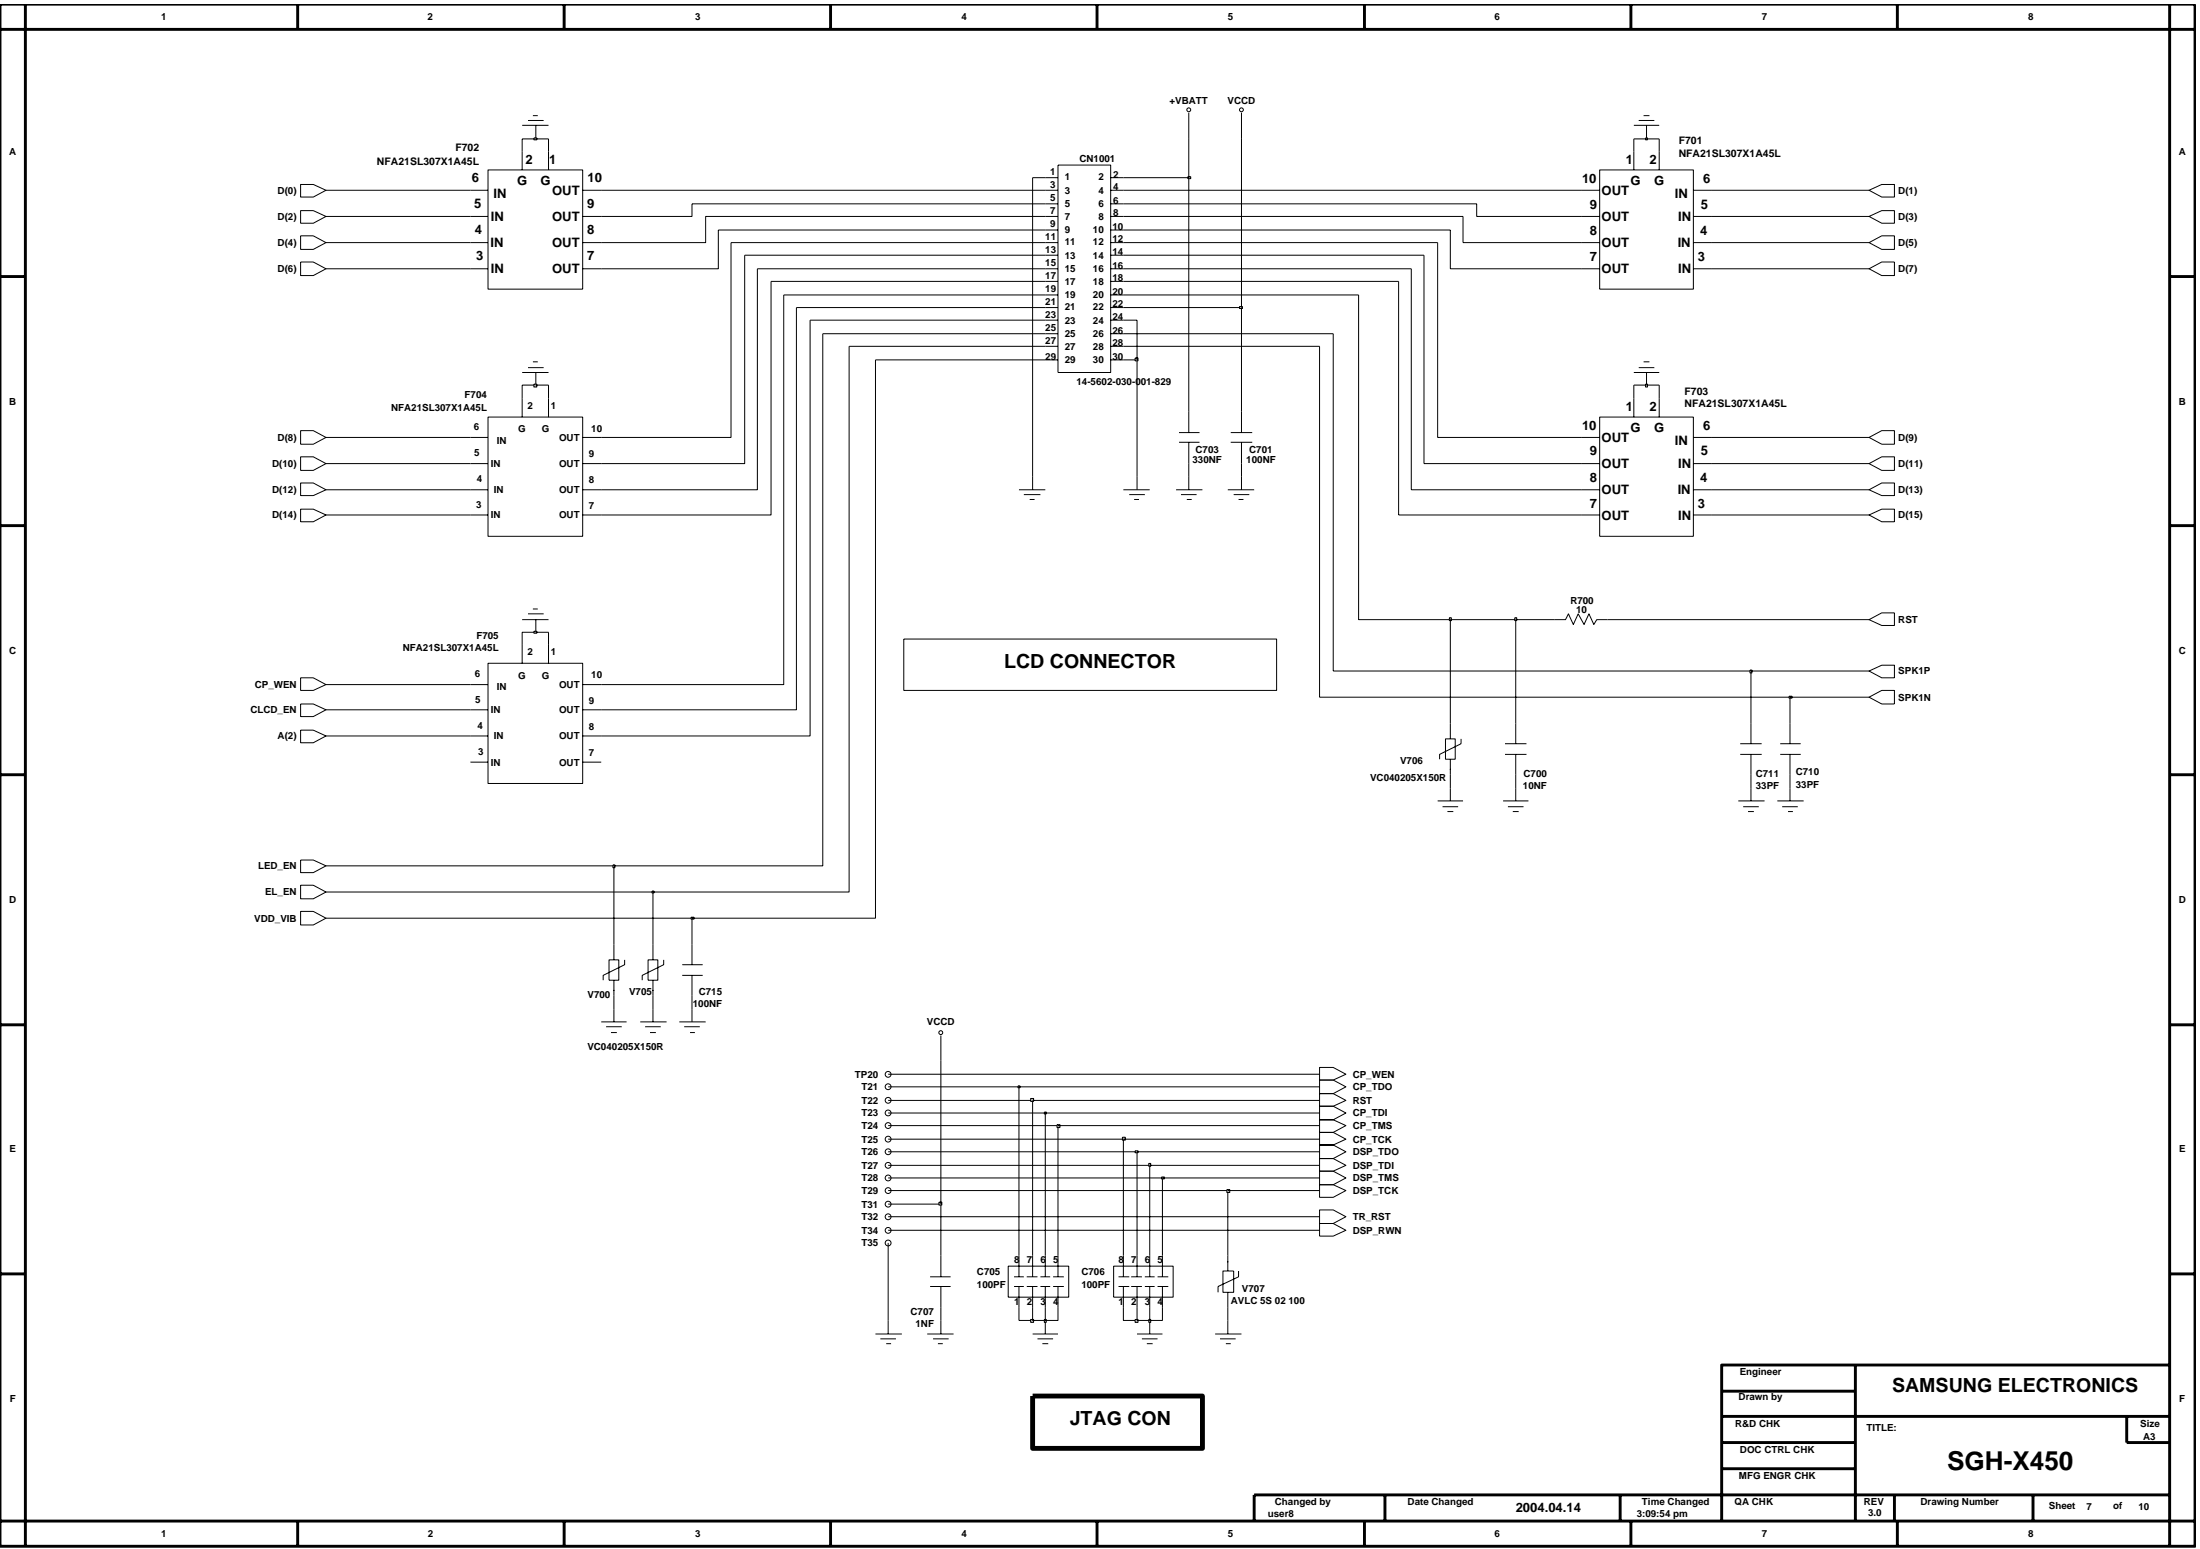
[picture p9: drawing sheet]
<svg xmlns="http://www.w3.org/2000/svg" width="192mm" height="135mm" viewBox="0 0 192 135" stroke-linecap="round" stroke-linejoin="round" font-family="sans-serif">
<g fill="none" stroke="#000" stroke-width=".09">
<path d="M26.2 16.1h1.1l1.1 .5-1.1 .6h-1.1zM26.2 18.4h1.1l1.1 .5-1.1 .6h-1.1zM41 16.6h1.6M41 18.9h1.6M42.6 14.8h8.2v10.4h-8.2zM45.5 13.2v1.6M45.5 10.9h2.3M46.1 10.5h1.3M46.5 10.1h.4M46.7 10.9v1.2M47.8 13.2v1.6M50.8 16.6h1.6"/>
<path d="M50.8 18.9h1.6M91.2 17.8h1.1M91.2 16.6h1.1M91.2 15.5h1.1M91.2 18.9h1.1M92.3 14.4h4.6v18.1h-4.6zM96.9 17.8h1.1M96.9 16.6h1.1M96.9 15.5h1.1M96.9 18.9h1.1M103.7 9.8v2.3M108.3 9.8v2.3"/>
<path d="M137.9 16.6h1.6M137.9 18.9h1.6M139.5 14.8h8.2v10.4h-8.2zM142.5 13.2v1.6M142.5 10.9h2.2M142.9 10.5h1.4M143.4 10.1h.5M143.6 10.9v1.2M144.7 13.2v1.6M147.7 16.6h1.6M147.7 18.9h1.6M163 18.9l1.1-.5h1.2v1.1h-1.2z"/>
<path d="M163 16.6l1.1-.5h1.2v1.1h-1.2zM26.2 39.8h1.1l1.1 .6-1.1 .6h-1.1zM26.2 20.6h1.1l1.1 .6-1.1 .6h-1.1zM26.2 37.6h1.1l1.1 .6-1.1 .5h-1.1zM26.2 22.9h1.1l1.1 .5-1.1 .6h-1.1zM41 21.2h1.6M41 23.4h1.6M41 38.2h1.6M42.6 36.4h8.2v10.4h-8.2zM45.5 34.8v1.6M45.5 32.5h2.3M46.1 32.1h1.3"/>
<path d="M46.5 31.6h.4M46.7 32.5v1.1M47.8 34.8v1.6M50.8 21.2h1.6M50.8 23.4h1.6M50.8 38.2h1.6M91.2 22.3h1.1M91.2 21.2h1.1M91.2 24.5h1.1M91.2 20.1h1.1M91.2 25.7h1.1M91.2 26.8h1.1"/>
<path d="M91.2 27.9h1.1M91.2 30.2h1.1M91.2 29.1h1.1M91.2 31.4h1.1M91.2 23.4h1.1M96.9 22.3h1.1M96.9 21.2h1.1M96.9 24.5h1.1M96.9 20.1h1.1M96.9 25.7h1.1M96.9 26.8h1.1M96.9 27.9h1.1"/>
<path d="M96.9 30.2h1.1M96.9 29.1h1.1M96.9 31.4h1.1M96.9 23.4h1.1M102.8 38.6h1.8M102.8 37.7h1.8M103.7 35.9v1.8M103.7 38.6v1.8M107.4 38.6h1.8M107.4 37.7h1.8M108.3 35.9v1.8M108.3 38.6v1.8"/>
<path d="M137.9 21.2h1.6M137.9 23.4h1.6M137.9 38.2h1.6M139.5 36.4h8.2v10.4h-8.2zM142.5 32.5h2.2M142.5 34.8v1.6M142.9 32.1h1.4M143.4 31.6h.5M143.6 32.5v1.1M144.7 34.8v1.6M147.7 21.2h1.6M147.7 23.4h1.6"/>
<path d="M147.7 38.2h1.6M163 21.2l1.1-.6h1.2v1.2h-1.2zM163 23.4l1.1-.5h1.2v1.1h-1.2zM163 38.2l1.1-.6h1.2v1.1h-1.2zM26.2 44.4h1.1l1.1 .5-1.1 .6h-1.1zM26.2 42.1h1.1l1.1 .6-1.1 .5h-1.1zM26.2 59.1h1.1l1.1 .6-1.1 .5h-1.1zM41 42.7h1.6M41 59.7h1.6M41 40.4h1.6M41 44.9h1.6M42.6 57.9h8.2v10.4h-8.2z"/>
<path d="M45.5 56.2v1.7M45.5 54.1h2.3M46.1 53.5h1.3M46.5 53.1h.4M46.7 54.1v1M47.8 56.2v1.7M50.8 42.7h1.6M50.8 59.7h1.6M50.8 40.4h1.6M50.8 44.9h1.6M88.9 42.7h2.3M89.3 43.1h1.5"/>
<path d="M89.8 43.6h.4M90.1 41.5v1.2M98 42.7h2.3M98.5 43.1h1.4M98.9 43.6h.5M99.2 41.5v1.2M102.6 42.7h2.3M103 43.1h1.4M103.5 43.6h.5M103.7 41.5v1.2M107.1 42.7h2.3M107.6 43.1h1.4"/>
<path d="M108 43.6h.5M108.3 41.5v1.2M135.6 54.1h1l.2-.6 .4 1 .5-1 .5 1 .4-1 .4 1 .3-.4h.9M137.9 42.7h1.6M137.9 40.4h1.6M137.9 44.9h1.6M147.7 42.7h1.6M147.7 40.4h1.6M147.7 44.9h1.6M163 42.7l1.1-.6h1.2v1.1h-1.2zM163 40.4l1.1-.6h1.2v1.2h-1.2zM163 44.9l1.1-.5h1.2v1.1h-1.2z"/>
<path d="M163 58.5l1.1-.5h1.2v1.1h-1.2zM163 54.1l1.1-.6h1.2v1.1h-1.2zM26.2 63.7h1.1l1.1 .5-1.1 .6h-1.1zM26.2 77.2h1.1l1.1 .6-1.1 .6h-1.1zM26.2 79.5h1.1l1.1 .6-1.1 .6h-1.1zM26.2 75h1.1l1.1 .5-1.1 .6h-1.1zM26.2 61.4h1.1l1.1 .5-1.1 .6h-1.1zM41 61.9h1.6M41 66.5h1.6M41 64.2h1.6M50.8 61.9h1.6M50.8 66.5h1.6"/>
<path d="M50.8 64.2h1.6M125.4 69.9h2.2M125.8 70.4h1.4M126.1 64.4h.8v1.8h-.8zM126.3 70.8h.5M126.5 63.1v1.3M126.5 66.2v1.4M126.5 68.8v1.1M127.5 64.4v.5l-1.9 .9v.4M131.1 69.9h2.2M131.3 65.8h1.9M131.3 64.9h1.9"/>
<path d="M131.5 70.4h1.4M132 70.8h.5M132.2 63.1v1.8M132.2 65.8v1.8M132.2 68.8v1.1M151.6 69.9h2.3M151.8 65.8h1.9M151.8 64.9h1.9M152.1 70.4h1.3M152.5 70.8h.5M152.7 63.1v1.8M152.7 65.8v1.8"/>
<path d="M152.7 68.8v1.1M155 69.9h2.3M155.3 65.8h1.8M155.3 64.9h1.8M155.5 70.4h1.3M156 70.8h.4M156.1 63.1v1.8M156.1 65.8v1.8M156.1 68.8v1.1M163 60.8l1.1-.6h1.2v1.2h-1.2zM52.4 89.1h2.3M52.9 89.6h1.3"/>
<path d="M53.1 83.7h.9v1.8h-.9zM53.3 90.1h.5M53.6 82.4v1.3M53.6 85.5v1.4M53.6 88v1.1M54.5 83.7v.4l-1.9 1v.4M55.9 89.1h2.3M56.3 89.6h1.3M56.5 83.7h.9v1.8h-.9zM56.7 90.1h.5M57 82.4v1.3M57 85.5v1.4"/>
<path d="M57 88v1.1M57.9 83.7v.4l-1.9 1v.4M59.3 89.1h2.3M59.5 85.1h1.8M59.5 84.1h1.8M59.7 89.6h1.3M60.2 90.1h.4M60.4 82.4v1.7M60.4 85.1v1.8M60.4 88v1.1M82.1 90.3v2.2M115.1 97.7h1.2l1.1 .5-1.1 .6h-1.2z"/>
<path d="M115.1 96.5h1.2l1.1 .6-1.1 .6h-1.2zM115.1 94.2h1.2l1.1 .6-1.1 .6h-1.2zM115.1 99.9h1.2l1.1 .6-1.1 .6h-1.2zM115.1 98.8h1.2l1.1 .6-1.1 .5h-1.2zM115.1 93.1h1.2l1.1 .6-1.1 .5h-1.2zM115.1 95.4h1.2l1.1 .6-1.1 .5h-1.2zM76.4 116.4h2.3M76.8 116.8h1.4M77.3 117.2h.4M77.5 108.4v8M80.9 116.4h2.3M81.1 112.2h1.8"/>
<path d="M81.1 111.4h1.8M81.4 116.8h1.4M81.8 117.2h.4M82.1 109.5v1.9M82.1 112.2v4.2M87.9 110.4h5.3v2.7h-5.3zM88.5 112.2h.8M88.5 111.4h.8M88.9 109.5v1.9M88.9 112.2v3h1.2M89.6 112.2h.9M89.6 111.4h.9"/>
<path d="M90.1 116.4h2.2M90.1 109.5v1.9M90.1 112.2v1.9M90.5 116.8h1.4M90.8 112.2h.8M90.8 111.4h.8M90.9 117.2h.5M91.2 109.5v1.9M91.2 112.2v1.9M91.2 115.2v1.2M91.9 112.2h.9M91.9 111.4h.9"/>
<path d="M92.3 109.5v1.9M92.3 112.2v1.9M97.1 110.4h5.2v2.7h-5.2zM97.6 112.2h.9M97.6 111.4h.9M98 109.5v1.9M98 112.2v1.9M98.7 112.2h.9M98.7 111.4h.9M99.2 116.4h2.2M99.2 109.5v1.9M99.2 112.2v1.9"/>
<path d="M99.6 116.8h1.4M99.9 112.2h.8M99.9 111.4h.8M100 117.2h.5M100.3 109.5v1.9M100.3 112.2v1.9M100.3 115.2v1.2M101 112.2h.9M101 111.4h.9M101.4 109.5v1.9M101.4 112.2v1.9M106 116.4h2.3"/>
<path d="M106.4 116.8h1.4M106.7 110.9h.9v1.8h-.9zM106.9 117.2h.5M107.1 109.5v1.4M107.1 112.7v1.4M107.1 115.2v1.2M108 110.9v.5l-1.7 .8v.5M115.1 102.2h1.2l1.1 .5-1.1 .6h-1.2zM115.1 101.1h1.2l1.1 .5-1.1 .6h-1.2zM115.1 103.3h1.2l1.1 .5-1.1 .6h-1.2zM115.1 106.7h1.2l1.1 .6-1.1 .5h-1.2zM115.1 105.5h1.2l1.1 .6-1.1 .6h-1.2z"/>
<circle cx="103.7" cy="9.6" r=".17"/>
<circle cx="108.3" cy="9.6" r=".17"/>
<circle cx="77.5" cy="96" r=".25"/>
<circle cx="77.5" cy="97.1" r=".25"/>
<circle cx="77.5" cy="93.7" r=".25"/>
<circle cx="77.5" cy="98.2" r=".25"/>
<circle cx="77.5" cy="94.8" r=".25"/>
<circle cx="77.5" cy="99.4" r=".25"/>
<circle cx="82.1" cy="90.1" r=".17"/>
<circle cx="77.5" cy="106.1" r=".25"/>
<circle cx="77.5" cy="100.5" r=".25"/>
<circle cx="77.5" cy="105" r=".25"/>
<circle cx="77.5" cy="101.7" r=".25"/>
<circle cx="77.5" cy="102.8" r=".25"/>
<circle cx="77.5" cy="107.3" r=".25"/>
<circle cx="77.5" cy="103.9" r=".25"/>
<circle cx="77.5" cy="108.4" r=".25"/>
</g>
<path d="M89.9 115.1h.3v.2h-.3z" fill-rule="evenodd" fill="#c2c2c2"/>
<path d="M89.9 115.1h.3v.2h-.3zM90.1 114.1v1.1h1.1" fill="none" stroke="#000" stroke-width=".09"/>
<path d="M91.1 115.1h.2v.2h-.2z" fill-rule="evenodd" fill="#c2c2c2"/>
<path d="M91.1 115.1h.2v.2h-.2zM91.2 114.1v1.1h1.1v-1.1M98 114.1v1.1h1.2" fill="none" stroke="#000" stroke-width=".09"/>
<path d="M99 115.1h.3v.2h-.3z" fill-rule="evenodd" fill="#c2c2c2"/>
<path d="M99 115.1h.3v.2h-.3zM99.2 114.1v1.1h1.1" fill="none" stroke="#000" stroke-width=".09"/>
<path d="M100.2 115.1h.2v.2h-.2z" fill-rule="evenodd" fill="#c2c2c2"/>
<g fill="none" stroke="#000" stroke-width=".09">
<path d="M88.9 94.8v14.7M90.1 96v13.5M91.2 97.1v12.4M92.3 98.2v11.3M98 99.4v10.1M77.5 105h4.6v4.5M77.5 107.3h37.6M77.5 106.1h37.6M99.2 100.5v9M100.2 115.1h.2v.2h-.2zM100.3 114.1v1.1h1.1v-1.1M100.3 101.6v7.9"/>
<path d="M101.4 102.7v6.8M107.1 103.8v5.7M107.1 114.1v1.1"/>
</g>
<path d="M81.9 104.9h.3v.2h-.3z" fill-rule="evenodd" fill="#c2c2c2"/>
<path d="M82.1 92.5v12.5M77.5 103.8h29.6M81.9 104.9h.3v.2h-.3z" fill="none" stroke="#000" stroke-width=".09"/>
<path d="M107 103.8h.3v.2h-.3z" fill-rule="evenodd" fill="#c2c2c2"/>
<path d="M77.5 102.7h23.9M107 103.8h.3v.2h-.3zM107.1 103.8h8" fill="none" stroke="#000" stroke-width=".09"/>
<path d="M101.3 102.7h.3v.1h-.3z" fill-rule="evenodd" fill="#c2c2c2"/>
<path d="M77.5 101.6h22.8M101.3 102.7h.3v.1h-.3zM101.4 102.7h13.7" fill="none" stroke="#000" stroke-width=".09"/>
<path d="M100.2 101.5h.2v.2h-.2z" fill="#c2c2c2"/>
<path d="M77.5 100.5h21.7M100.2 101.5h.2v.2h-.2zM100.3 101.6h14.8" fill="none" stroke="#000" stroke-width=".09"/>
<path d="M99 100.4h.3v.1h-.3z" fill-rule="evenodd" fill="#c2c2c2"/>
<path d="M77.5 99.4h20.5M99 100.4h.3v.2h-.3zM99.2 100.5h15.9" fill="none" stroke="#000" stroke-width=".09"/>
<path d="M97.9 99.2h.3v.2h-.3z" fill-rule="evenodd" fill="#c2c2c2"/>
<path d="M77.5 98.2h14.8M97.9 99.2h.3v.3h-.3zM98 99.4h17.1" fill="none" stroke="#000" stroke-width=".09"/>
<path d="M92.2 98.1h.3v.2h-.3z" fill-rule="evenodd" fill="#c2c2c2"/>
<path d="M77.5 97.1h13.7M92.2 98.1h.3v.3h-.3zM92.3 98.2h22.8" fill="none" stroke="#000" stroke-width=".09"/>
<path d="M91.1 97h.2v.2h-.2z" fill-rule="evenodd" fill="#c2c2c2"/>
<path d="M77.5 96h12.6M91.1 97h.2v.2h-.2zM91.2 97.1h23.9" fill="none" stroke="#000" stroke-width=".09"/>
<path d="M89.9 95.8h.3v.3h-.3z" fill-rule="evenodd" fill="#c2c2c2"/>
<path d="M77.5 94.8h11.4M89.9 95.8h.3v.3h-.3zM90.1 96h25" fill="none" stroke="#000" stroke-width=".09"/>
<path d="M88.8 94.7h.2v.2h-.2z" fill-rule="evenodd" fill="#c2c2c2"/>
<path d="M53.6 75.5v6.9M57 77.8v4.6M28.4 80.1h32v2.3M53.6 86.9v1.1M57 86.9v1.1M60.4 86.9v1.1M77.5 93.7h37.6M88.8 94.7h.2v.2h-.2zM88.9 94.8h26.2" fill="none" stroke="#000" stroke-width=".09"/>
<path d="M60.3 80h.2v.2h-.2z" fill-rule="evenodd" fill="#c2c2c2"/>
<path d="M76.4 31.4v48.7h-16M28.4 77.8h28.6M60.3 80h.2v.2h-.2z" fill="none" stroke="#000" stroke-width=".09"/>
<path d="M56.9 77.7h.1v.2h-.1z" fill-rule="evenodd" fill="#c2c2c2"/>
<path d="M74.1 30.2v47.6h-17.1M28.4 75.5h25.2M56.9 77.7h.1v.2h-.1z" fill="none" stroke="#000" stroke-width=".09"/>
<path d="M53.5 75.4h.1v.3h-.1z" fill-rule="evenodd" fill="#c2c2c2"/>
<g fill="none" stroke="#000" stroke-width=".09">
<path d="M69.5 26.8v35.1h-17.1M70.7 27.9v36.3h-18.3M71.8 29.1v46.4h-18.2M115.1 30.2v30.6h41v2.3M126.5 54.1v9M132.2 54.1v9M152.7 58.5v4.6M28.4 64.2h12.6M28.4 61.9h12.6M53.5 75.4h.1v.3h-.1zM126.5 67.6v1.2M132.2 67.6v1.2"/>
<path d="M152.7 67.6v1.2M156.1 67.6v1.2"/>
</g>
<path d="M156.1 60.7h.2v.2h-.2z" fill-rule="evenodd" fill="#c2c2c2"/>
<path d="M68.4 25.7v34h-16M116.3 29.1v29.4h36.4M28.4 59.7h12.6M156.1 60.7h.2v.2h-.2zM156.1 60.8h6.9" fill="none" stroke="#000" stroke-width=".09"/>
<path d="M152.6 58.4h.2v.3h-.2z" fill-rule="evenodd" fill="#c2c2c2"/>
<path d="M46.7 55.1h-1.2v1.1M47.8 55.1v1.1M152.7 58.4h.1v.3h-.1zM152.7 58.5h10.3" fill="none" stroke="#000" stroke-width=".09"/>
<path d="M46.6 55.1h.2v.1h-.2z" fill-rule="evenodd" fill="#c2c2c2"/>
<path d="M118.5 25.7v28.4h8M46.6 55.1h.2v.1h-.2zM46.7 55.1h1.1" fill="none" stroke="#000" stroke-width=".09"/>
<path d="M126.4 53.9h.2v.2h-.2z" fill-rule="evenodd" fill="#c2c2c2"/>
<path d="M126.4 53.9h.2v.2h-.2zM126.5 54.1h5.7" fill="none" stroke="#000" stroke-width=".09"/>
<path d="M132.1 53.9h.2v.2h-.2z" fill-rule="evenodd" fill="#c2c2c2"/>
<g fill="none" stroke="#000" stroke-width=".09">
<path d="M90.1 15.5v26M103.7 15.5v20.4M28.4 38.2h12.6M46.7 33.6h-1.2v1.2M47.8 33.6v1.2M63.8 21.2v17h-11.4M65 22.3v18.1h-12.6M66.1 23.4v19.3h-13.7M67.3 24.5v20.4h-14.9M99.2 31.4v10.1M108.3 26.8v9.1M122 24.5v20.4h15.9"/>
<path d="M123.1 23.4v19.3h14.8M124.2 22.3v18.1h13.7M125.4 21.2v17h12.5M142.5 33.6v1.2M144.7 33.6v1.2M149.3 38.2h13.7M28.4 44.9h12.6M28.4 42.7h12.6M28.4 40.4h12.6M103.7 40.4v1.1M108.3 40.4v1.1M132.1 53.9h.2v.2h-.2z"/>
<path d="M132.2 54.1h3.4M140.2 54.1h22.8M149.3 44.9h13.7M149.3 42.7h13.7M149.3 40.4h13.7"/>
</g>
<path d="M46.6 33.5h.2v.2h-.2z" fill-rule="evenodd" fill="#c2c2c2"/>
<path d="M46.6 33.5h.2v.3h-.2zM46.7 33.6h1.1M142.5 33.6h1.1" fill="none" stroke="#000" stroke-width=".09"/>
<path d="M143.5 33.5h.2v.2h-.2z" fill-rule="evenodd" fill="#c2c2c2"/>
<path d="M76.4 31.4h14.8M98 31.4h1.2M143.5 33.5h.2v.3h-.2zM143.6 33.6h1.1" fill="none" stroke="#000" stroke-width=".09"/>
<path d="M99 31.2h.3v.3h-.3z" fill-rule="evenodd" fill="#c2c2c2"/>
<path d="M69.5 26.8h21.7M70.7 27.9h20.5M71.8 29.1h19.4M74.1 30.2h17.1M98 27.9h1.2v3.5M98 30.2h17.1M98 29.1h18.3M98 26.8h10.3M99 31.2h.3v.3h-.3z" fill="none" stroke="#000" stroke-width=".09"/>
<path d="M108.1 26.7h.3v.2h-.3z" fill-rule="evenodd" fill="#c2c2c2"/>
<g fill="none" stroke="#000" stroke-width=".09">
<path d="M28.4 18.9h12.6M28.4 16.6h12.6M52.4 16.6h38.8M90.1 15.5h1.1M91.2 18.9h-29.6v2.3h-9.2M91.2 17.8h-30.8v1.1h-8M98 18.9h29.6v2.3h10.3M98 17.8h30.8v1.1h9.1M98 16.6h39.9M98 15.5h5.7M108.3 12.1v14.7M149.3 18.9h13.7"/>
<path d="M149.3 16.6h13.7M28.4 23.4h12.6M28.4 21.2h12.6M63.8 21.2h27.4M65 22.3h26.2M66.1 23.4h25.1M67.3 24.5h23.9M68.4 25.7h22.8M91.2 20.1h-28.5v3.3h-10.3M98 25.7h20.5M98 24.5h24M98 23.4h25.1"/>
<path d="M98 20.1h28.5v3.3h11.4M98 22.3h26.2M98 21.2h27.4M108.1 26.7h.3v.2h-.3zM149.3 23.4h13.7M149.3 21.2h13.7"/>
</g>
<path d="M103.6 15.4h.3v.2h-.3z" fill-rule="evenodd" fill="#c2c2c2"/>
<path d="M46.7 12.1h-1.2v1.1M47.8 12.1v1.1M103.6 15.4h.3v.2h-.3zM103.7 12.1v3.4M142.5 12.1v1.1M144.7 12.1v1.1" fill="none" stroke="#000" stroke-width=".09"/>
<path d="M46.6 12h.2v.2h-.2z" fill-rule="evenodd" fill="#c2c2c2"/>
<path d="M46.6 12h.2v.2h-.2zM46.7 12.1h1.1M142.5 12.1h1.1" fill="none" stroke="#000" stroke-width=".09"/>
<path d="M143.5 12h.2v.2h-.2z" fill-rule="evenodd" fill="#c2c2c2"/>
<path d="M143.5 12h.2v.2h-.2zM143.6 12.1h1.1M78.8 55.7h32.6v4.5h-32.6z" fill="none" stroke="#000" stroke-width=".09"/>
<g fill="none" stroke="#000" stroke-width=".25">
<path d="M0 .4h191.5v134.5h-191.5zM0 2.6h191.5M2.2 .4v134.5M26 .4v2.2M49.2 .4v2.2M72.5 .4v2.2M95.7 .4v2.2M119 .4v2.2M142.3 .4v2.2M165.5 .4v2.2M189.3 .4v134.5M0 24.1h2.2"/>
<path d="M189.3 24.1h2.2M0 45.8h2.2M189.3 45.8h2.2M0 67.6h2.2M189.3 67.6h2.2M0 89.4h2.2M189.3 89.4h2.2M0 111.1h2.2M161.8 119.1v13.6M189.3 119.1h-39.1v13.6M189.3 111.1h2.2M0 132.7h191.5"/>
<path d="M26 132.7v2.2M49.2 132.7v2.2M72.5 132.7v2.2M95.7 132.7v2.2M119 132.7v2.2M120.8 130.4v2.3M141.3 130.4v2.3M142.3 132.7v2.2M150.2 121.3h11.6M150.2 123.5h39.1M150.2 125.8h11.6M150.2 128.1h11.6"/>
<path d="M165.3 130.4v2.3M165.5 132.7v2.2M177.3 130.4v2.3M185.5 123.5v2.3h3.8M189.3 130.4h-79.9v2.3"/>
</g>
<path d="M90.1 121.8h14.8v4.5h-14.8z" fill="none" stroke="#000" stroke-width=".42"/>
<text font-size="2.3" x="169.8" y="128.2">SGH-X450</text>
<g font-size="1.7">
<text x="87.6" y="58.3">LCD CONNECTOR</text>
<text x="93.3" y="124.3">JTAG CON</text>
<text x="165.1" y="121.5">SAMSUNG ELECTRONICS</text>
</g>
<g font-size="1.1">
<text x="41.2" y="15.9">6</text>
<text x="43" y="17.3">IN</text>
<text x="45.1" y="16.2">G</text>
<text x="45.9" y="14.3">2</text>
<text x="47.1" y="16.2">G</text>
<text x="47.9" y="14.3">1</text>
<text x="48.2" y="17">OUT</text>
<text x="51.3" y="15.9">10</text>
<text x="138" y="16">10</text>
<text x="139.7" y="17">OUT</text>
<text x="141.8" y="14.3">1</text>
<text x="142.2" y="16.2">G</text>
<text x="143.9" y="14.3">2</text>
<text x="144.3" y="16.2">G</text>
<text x="146.1" y="17.3">IN</text>
<text x="148.6" y="16">6</text>
<text x="41.4" y="18.2">5</text>
<text x="41.4" y="20.4">4</text>
<text x="41.5" y="22.7">3</text>
<text x="42.8" y="21.6">IN</text>
<text x="42.8" y="23.8">IN</text>
<text x="42.8" y="19.3">IN</text>
<text x="48.2" y="21.6">OUT</text>
<text x="48.2" y="19.3">OUT</text>
<text x="48.2" y="23.8">OUT</text>
<text x="51.2" y="22.7">7</text>
<text x="51.2" y="20.4">8</text>
<text x="51.2" y="18.2">9</text>
<text x="138.7" y="22.7">7</text>
<text x="138.7" y="20.5">8</text>
<text x="138.7" y="18.3">9</text>
<text x="139.7" y="23.8">OUT</text>
<text x="139.7" y="21.6">OUT</text>
<text x="139.7" y="19.3">OUT</text>
<text x="146.3" y="21.6">IN</text>
<text x="146.4" y="23.8">IN</text>
<text x="146.4" y="19.3">IN</text>
<text x="148.1" y="22.7">3</text>
<text x="148.3" y="20.5">4</text>
<text x="148.4" y="18.3">5</text>
<text x="141.8" y="35.8">1</text>
<text x="143.9" y="35.8">2</text>
<text x="138" y="37.5">10</text>
<text x="138.7" y="39.7">9</text>
<text x="139.7" y="40.8">OUT</text>
<text x="139.7" y="38.6">OUT</text>
<text x="142.2" y="37.7">G</text>
<text x="144.3" y="37.7">G</text>
<text x="146.1" y="38.8">IN</text>
<text x="146.4" y="40.8">IN</text>
<text x="148.4" y="39.7">5</text>
<text x="148.6" y="37.5">6</text>
<text x="138.7" y="44.3">7</text>
<text x="138.7" y="42">8</text>
<text x="139.7" y="45.3">OUT</text>
<text x="139.7" y="43.1">OUT</text>
<text x="146.3" y="43.1">IN</text>
<text x="146.4" y="45.3">IN</text>
<text x="148.1" y="44.3">3</text>
<text x="148.3" y="42">4</text>
<text x="132.2" y="131.9">2004.04.14</text>
</g>
<g font-size=".9">
<text x="32.9" y="14.4">NFA21SL307X1A45L</text>
<text x="39.7" y="13.2">F702</text>
<text x="146.4" y="13.7">NFA21SL307X1A45L</text>
<text x="146.4" y="12.5">F701</text>
<text x="146.9" y="35.5">NFA21SL307X1A45L</text>
<text x="146.9" y="34.4">F703</text>
</g>
<g font-size=".8">
<text x="14.1" y="1.8">1</text>
<text x="37.3" y="1.8">2</text>
<text x="60.6" y="1.8">3</text>
<text x="83.9" y="1.8">4</text>
<text x="107.1" y="1.8">5</text>
<text x="130.4" y="1.8">6</text>
<text x="153.7" y="1.8">7</text>
<text x="176.9" y="1.8">8</text>
<text x="102" y="9">+VBATT</text>
<text x="107.1" y="9">VCCD</text>
<text x=".8" y="13.5">A</text>
<text x="24.2" y="16.9">D(0)</text>
<text x="91.6" y="16.4">3</text>
<text x="91.6" y="17.5">5</text>
<text x="91.6" y="15.2">1</text>
<text x="92.9" y="16.9">3</text>
<text x="92.9" y="15.7">1</text>
<text x="94.2" y="14.1">CN1001</text>
<text x="95.8" y="16.9">4</text>
<text x="95.8" y="15.7">2</text>
<text x="97.1" y="16.6">4</text>
<text x="97.1" y="17.8">6</text>
<text x="97.1" y="15.5">2</text>
<text x="165.6" y="16.9">D(1)</text>
<text x="190.1" y="13.5">A</text>
<text x="24.2" y="19.2">D(2)</text>
<text x="24.2" y="21.5">D(4)</text>
<text x="24.2" y="23.7">D(6)</text>
<text x="91.2" y="20.9">11</text>
<text x="91.2" y="22.1">13</text>
<text x="91.2" y="23.2">15</text>
<text x="91.6" y="18.7">7</text>
<text x="91.6" y="19.8">9</text>
<text x="92.9" y="19.2">7</text>
<text x="92.9" y="20.3">9</text>
<text x="92.9" y="18">5</text>
<text x="92.9" y="21.4">11</text>
<text x="92.9" y="22.6">13</text>
<text x="92.9" y="23.7">15</text>
<text x="95.3" y="21.4">12</text>
<text x="95.3" y="20.3">10</text>
<text x="95.3" y="23.7">16</text>
<text x="95.3" y="22.6">14</text>
<text x="95.8" y="19.2">8</text>
<text x="95.8" y="18">6</text>
<text x="97" y="20.1">10</text>
<text x="97" y="21.2">12</text>
<text x="97" y="22.3">14</text>
<text x="97" y="23.4">16</text>
<text x="97.1" y="18.9">8</text>
<text x="165.6" y="23.7">D(7)</text>
<text x="165.6" y="21.5">D(5)</text>
<text x="165.6" y="19.2">D(3)</text>
<text x="91.2" y="28.8">25</text>
<text x="91.2" y="24.4">17</text>
<text x="91.2" y="26.6">21</text>
<text x="91.2" y="25.5">19</text>
<text x="91.2" y="27.7">23</text>
<text x="92.9" y="29.4">25</text>
<text x="92.9" y="24.9">17</text>
<text x="92.9" y="27.1">21</text>
<text x="92.9" y="26">19</text>
<text x="92.9" y="28.3">23</text>
<text x="95.3" y="28.3">24</text>
<text x="95.3" y="29.4">26</text>
<text x="95.3" y="24.9">18</text>
<text x="95.3" y="26">20</text>
<text x="95.3" y="27.1">22</text>
<text x="97" y="27.9">24</text>
<text x="97" y="29.1">26</text>
<text x="97" y="24.5">18</text>
<text x="97" y="25.7">20</text>
<text x="97" y="26.8">22</text>
<text x=".8" y="35.3">B</text>
<text x="34.1" y="35.8">NFA21SL307X1A45L</text>
<text x="40.5" y="34.7">F704</text>
<text x="46" y="35.6">2</text>
<text x="48.1" y="35.6">1</text>
<text x="91.2" y="31.4">29</text>
<text x="91.2" y="30">27</text>
<text x="92.9" y="31.6">29</text>
<text x="92.9" y="30.5">27</text>
<text x="93.9" y="33.6">14-5602-030-001-829</text>
<text x="95.3" y="30.5">28</text>
<text x="95.3" y="31.6">30</text>
<text x="97" y="30.2">28</text>
<text x="97" y="31.4">30</text>
<text x="190.1" y="35.3">B</text>
<text x="23.7" y="40.7">D(10)</text>
<text x="24.2" y="38.5">D(8)</text>
<text x="41.3" y="37.5">6</text>
<text x="41.4" y="39.8">5</text>
<text x="42.8" y="40.7">IN</text>
<text x="43.3" y="38.7">IN</text>
<text x="45.2" y="37.7">G</text>
<text x="47.3" y="37.7">G</text>
<text x="48.8" y="40.7">OUT</text>
<text x="48.8" y="38.5">OUT</text>
<text x="51.4" y="39.9">9</text>
<text x="51.6" y="37.7">10</text>
<text x="104" y="40.4">330NF</text>
<text x="104.3" y="39.5">C703</text>
<text x="108.7" y="40.4">100NF</text>
<text x="109" y="39.5">C701</text>
<text x="165.6" y="40.7">D(11)</text>
<text x="165.6" y="38.5">D(9)</text>
<text x="23.7" y="43">D(12)</text>
<text x="23.7" y="45.2">D(14)</text>
<text x="41.5" y="44.3">3</text>
<text x="41.6" y="42.1">4</text>
<text x="42.8" y="45.2">IN</text>
<text x="43.1" y="43">IN</text>
<text x="48.8" y="45.2">OUT</text>
<text x="48.8" y="43">OUT</text>
<text x="51.4" y="44.4">7</text>
<text x="51.4" y="42.1">8</text>
<text x="165.6" y="45.2">D(15)</text>
<text x="165.6" y="43">D(13)</text>
<text x="137" y="52.7">R700</text>
<text x="137.5" y="53.4">10</text>
<text x=".8" y="57.1">C</text>
<text x="35.1" y="56.8">NFA21SL307X1A45L</text>
<text x="41.4" y="59.1">6</text>
<text x="41.6" y="55.7">F705</text>
<text x="45.2" y="59.2">G</text>
<text x="46" y="57.1">2</text>
<text x="47.3" y="59.2">G</text>
<text x="48.1" y="57.1">1</text>
<text x="51.6" y="59.1">10</text>
<text x="165.6" y="58.8">SPK1P</text>
<text x="165.6" y="54.3">RST</text>
<text x="190.1" y="57.1">C</text>
<text x="21.8" y="62.2">CLCD_EN</text>
<text x="22.2" y="60">CP_WEN</text>
<text x="24.2" y="64.5">A(2)</text>
<text x="41.5" y="61.3">5</text>
<text x="41.7" y="63.6">4</text>
<text x="41.7" y="65.8">3</text>
<text x="42.8" y="62.2">IN</text>
<text x="43.1" y="64.5">IN</text>
<text x="43.3" y="60.2">IN</text>
<text x="48.8" y="64.5">OUT</text>
<text x="48.8" y="62.2">OUT</text>
<text x="48.8" y="60">OUT</text>
<text x="51.4" y="66">7</text>
<text x="51.4" y="63.7">8</text>
<text x="51.4" y="61.4">9</text>
<text x="165.6" y="61.1">SPK1N</text>
<text x="42.8" y="66.8">IN</text>
<text x="48.8" y="66.8">OUT</text>
<text x="119.5" y="68.1">VC040205X150R</text>
<text x="122.1" y="66.7">V706</text>
<text x="132.9" y="68.8">10NF</text>
<text x="132.9" y="67.7">C700</text>
<text x="153.2" y="68.8">33PF</text>
<text x="153.2" y="67.7">C711</text>
<text x="156.7" y="67.6">C710</text>
<text x="156.7" y="68.8">33PF</text>
<text x="22.5" y="75.8">LED_EN</text>
<text x=".8" y="78.8">D</text>
<text x="22.2" y="80.4">VDD_VIB</text>
<text x="23.1" y="78.1">EL_EN</text>
<text x="190.1" y="78.8">D</text>
<text x="51.3" y="87">V700</text>
<text x="54.9" y="86.8">V705</text>
<text x="60.4" y="87.9">100NF</text>
<text x="61" y="86.8">C715</text>
<text x="80.9" y="89.4">VCCD</text>
<text x="51.2" y="91.6">VC040205X150R</text>
<text x="74.6" y="94">TP20</text>
<text x="75.1" y="95.1">T21</text>
<text x="118" y="95.1">CP_TDO</text>
<text x="118" y="94">CP_WEN</text>
<text x=".8" y="100.5">E</text>
<text x="75.1" y="98.5">T24</text>
<text x="75.1" y="96.3">T22</text>
<text x="75.1" y="97.4">T23</text>
<text x="75.1" y="99.7">T25</text>
<text x="75.1" y="102">T27</text>
<text x="75.1" y="100.8">T26</text>
<text x="118" y="96.3">RST</text>
<text x="118" y="97.4">CP_TDI</text>
<text x="118" y="98.5">CP_TMS</text>
<text x="118" y="99.7">CP_TCK</text>
<text x="118" y="100.8">DSP_TDO</text>
<text x="118" y="102">DSP_TDI</text>
<text x="190.1" y="100.5">E</text>
<text x="75.1" y="103">T28</text>
<text x="75.1" y="104.1">T29</text>
<text x="75.1" y="107.6">T34</text>
<text x="75.1" y="105.3">T31</text>
<text x="75.1" y="106.4">T32</text>
<text x="118" y="106.4">TR_RST</text>
<text x="118" y="107.6">DSP_RWN</text>
<text x="118" y="103">DSP_TMS</text>
<text x="118" y="104.1">DSP_TCK</text>
<text x="75.1" y="108.7">T35</text>
<text x="85.2" y="112.4">100PF</text>
<text x="85.2" y="111.2">C705</text>
<text x="88.5" y="113.8">1</text>
<text x="88.5" y="110.2">8</text>
<text x="89.6" y="113.8">2</text>
<text x="89.6" y="110.2">7</text>
<text x="90.8" y="113.8">3</text>
<text x="90.8" y="110.2">6</text>
<text x="91.9" y="113.8">4</text>
<text x="91.9" y="110.2">5</text>
<text x="94.3" y="111.2">C706</text>
<text x="94.3" y="112.4">100PF</text>
<text x="97.6" y="113.8">1</text>
<text x="97.6" y="110.2">8</text>
<text x="98.7" y="113.8">2</text>
<text x="98.7" y="110.2">7</text>
<text x="99.9" y="110.2">6</text>
<text x="99.9" y="113.8">3</text>
<text x="101" y="110.2">5</text>
<text x="101" y="113.8">4</text>
<text x="107.4" y="113.7">AVLC 5S 02 100</text>
<text x="108.3" y="112.7">V707</text>
<text x="79.4" y="114.7">C707</text>
<text x="79.9" y="115.8">1NF</text>
<text x="151.8" y="120">Engineer</text>
<text x=".8" y="122.3">F</text>
<text x="151.4" y="124.4">R&amp;D CHK</text>
<text x="151.7" y="122.2">Drawn by</text>
<text x="162.8" y="124.8">TITLE:</text>
<text x="186.7" y="124.4">Size</text>
<text x="187" y="125.6">A3</text>
<text x="190.1" y="122.3">F</text>
<text x="111.2" y="131.3">Changed by</text>
<text x="122.8" y="131.3">Date Changed</text>
<text x="143.2" y="131.3">Time Changed</text>
<text x="151.3" y="131.3">QA CHK</text>
<text x="151.7" y="129">MFG ENGR CHK</text>
<text x="151.8" y="126.7">DOC CTRL CHK</text>
<text x="162.6" y="131.3">REV</text>
<text x="167.5" y="131.3">Drawing Number</text>
<text x="178.7" y="131.6">Sheet</text>
<text x="182" y="131.7">7</text>
<text x="184.3" y="131.6">of</text>
<text x="186.5" y="131.7">10</text>
<text x="14.1" y="134.1">1</text>
<text x="37.3" y="134.1">2</text>
<text x="60.6" y="134.1">3</text>
<text x="83.9" y="134.1">4</text>
<text x="107.1" y="134.1">5</text>
<text x="110.6" y="132.3">user8</text>
<text x="130.4" y="134.1">6</text>
<text x="142.8" y="132.3">3:09:54 pm</text>
<text x="153.7" y="134.1">7</text>
<text x="163" y="132.2">3.0</text>
<text x="176.9" y="134.1">8</text>
</g>
</svg>
